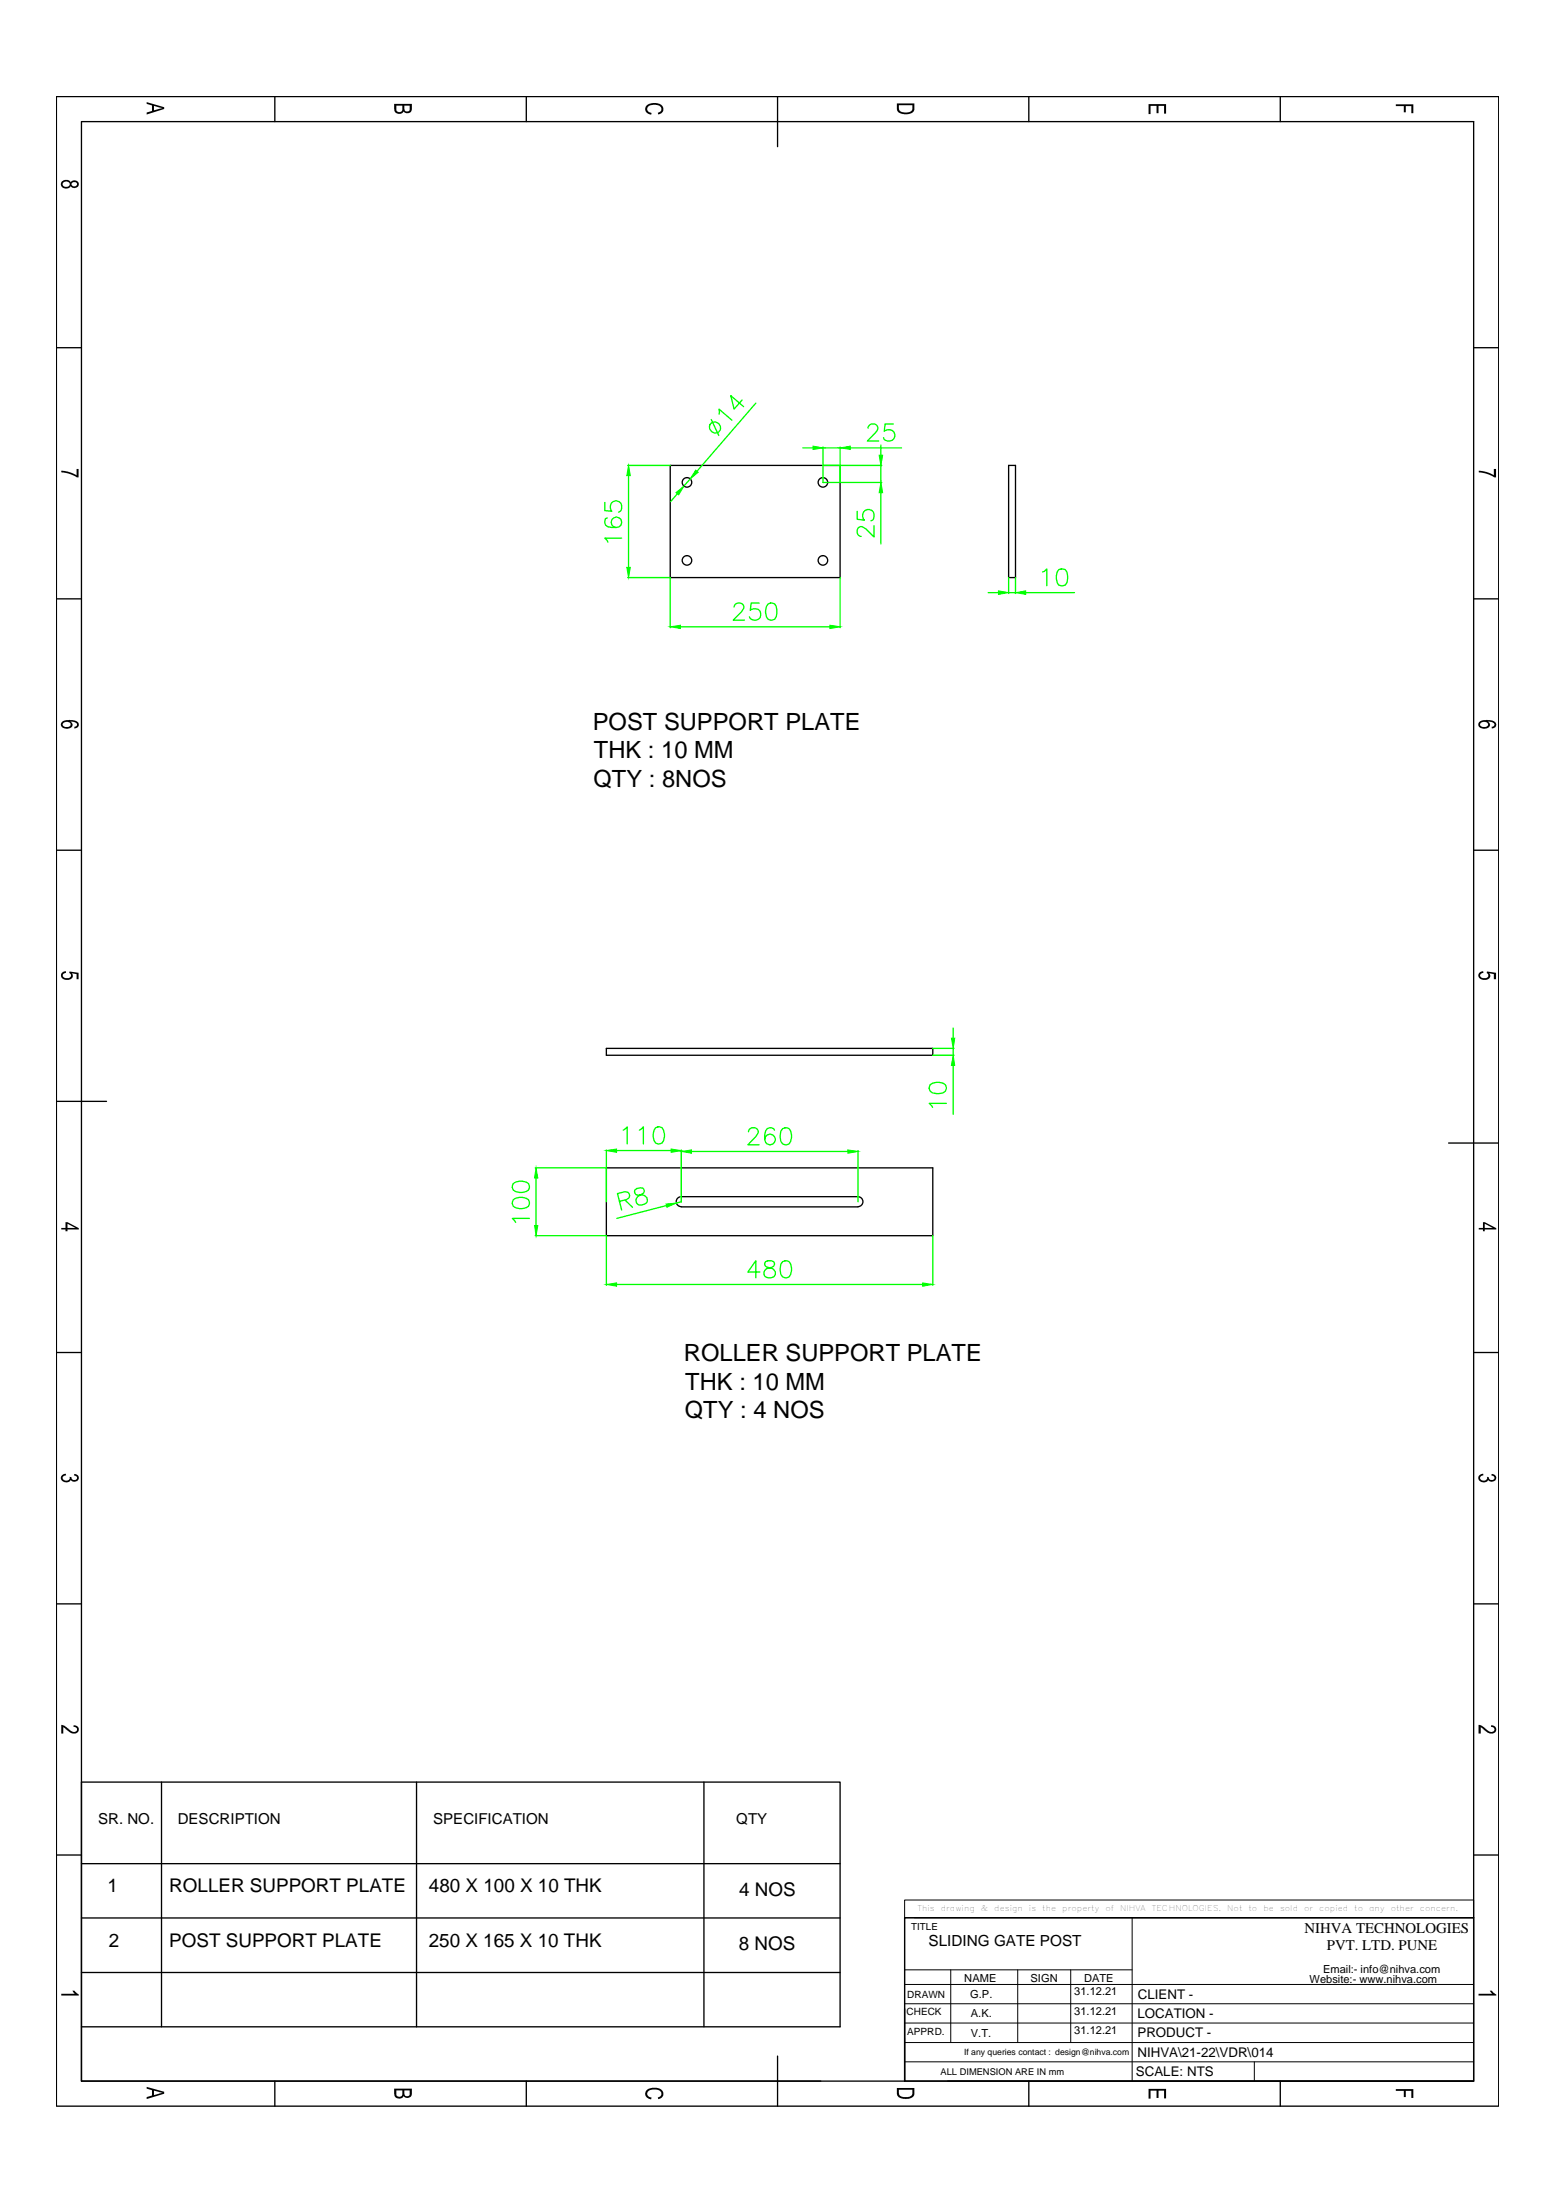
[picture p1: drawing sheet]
<svg xmlns="http://www.w3.org/2000/svg" width="297mm" height="420mm" viewBox="0 0 297 420" stroke-linecap="round" stroke-linejoin="round" font-family="sans-serif">
<!-- layer: 0 -->
<g fill="none" stroke="#000" stroke-width=".25">
<path d="M10.8 18.4h275.3v383.8h-275.3zM52.5 18.4v4.8M100.5 18.4v4.8M148.4 18.4v9.6M196.4 18.4v4.8M244.4 18.4v4.8M15.6 23.2h265.7v374.3h-265.7zM10.8 66.4h4.8M281.3 66.4h4.8M127.9 88.9h32.5v21.4h-32.5zM192.5 88.9h1.4v21.4h-1.4zM10.8 114.4h4.8"/>
<path d="M281.3 114.4h4.8M10.8 162.4h4.8M281.3 162.4h4.8M10.8 210.3h9.5M115.8 200.2h62.3v1.3h-62.3zM276.5 218.3h9.6M115.8 223h62.3v13h-62.3zM130 230.4a.95 .95 0 0 1-.9-.9 .95 .95 0 0 1 .9-1h33.8a.95 .95 0 0 1 .9 1 .95 .95 0 0 1-.9 .9M130.1 230.5h33.7M10.8 258.3h4.8M281.3 258.3h4.8M10.8 306.3h4.8"/>
<path d="M281.3 306.3h4.8M10.8 354.3h4.8M15.6 355.9h144.8M30.8 340.3v46.8M79.5 340.3v46.8M134.4 340.3v46.8M281.3 354.3h4.8M15.6 366.3h144.8M15.6 376.7h144.8M172.7 366.3h108.6v31.2h-108.6zM15.6 387.1h144.8v-46.8h-144.8v57.2h141.1M52.5 397.5v4.7"/>
<path d="M100.5 397.5v4.7M148.4 392.7v9.5M172.7 383.6v13.9M180.9 397.5h100.4M196.4 397.5v4.7M244.4 397.5v4.7"/>
<circle cx="131.1" cy="92.1" r=".91"/>
<circle cx="157.1" cy="92.1" r=".91"/>
<circle cx="131.1" cy="107" r=".91"/>
<circle cx="157.1" cy="107" r=".91"/>
</g>
<g fill="none" stroke="#0f0" stroke-width=".25">
<path d="M137.3 79.1v-1l2.4 2.1M141.7 76.4l-1.6 1.7-.6-2.5 2.5 2.1M144.3 77l-11.2 13M115.5 96v1.5l1.3 .1a1.15 1.15 0 0 1 0-1.7 1.15 1.15 0 0 1 1.7 .3 1.15 1.15 0 0 1-.4 1.6M115.9 98.9l-.3 .1a1.14 1.14 0 0 0 .4 1.6l.8 .1 1.4-.1a1 1 0 0 0 .2-1.6 1 1 0 0 0-1.6 .3 1 1 0 0 0 .8 1.4M119.8 88.9h8.1M120 90.8v17.6M129.3 94.3l-1.3 1.5M131.8 91.5l-1.2 1.3M135.8 80.1l1.4 3.1M135.8 80.8a1.08 1.08 0 0 1 1.7 .5 1.08 1.08 0 0 1-1.1 1.4 1.12 1.12 0 0 1-.9-.8 1.12 1.12 0 0 1 .3-1.1zM153.3 85.5h1.9"/>
<path d="M157.1 88.9h11.2M157.1 85.4v6.7h11.2M157.1 85.5h3.3M160.4 85.4v6.7M162.3 85.5h9.8M163.6 97.6v1.6l1.4 .1a1.15 1.15 0 0 1 0-1.7 1.15 1.15 0 0 1 1.7 .2 1.15 1.15 0 0 1-.4 1.7M165.7 81.8a.92 .92 0 0 1 .6-.8h.7a.84 .84 0 0 1 .4 1.2l-1.8 2h2.1M168.2 85v1.9M168.2 88.9v3.2M168.2 94.1v9.8M170.5 81h-1.5l-.2 1.4a1.17 1.17 0 0 1 1.7-.1 1.17 1.17 0 0 1 0 1.7 1.17 1.17 0 0 1-1.7-.1l-.1-.3M118.7 102.8h-3.2l.5 .7"/>
<path d="M119.8 110.3h8.1v9.6M129.9 119.7h28.5M140.1 115.9a.81 .81 0 0 1 .7-.7h.6a.78 .78 0 0 1 .4 1.2l-.3 .5-1.5 1.5h2.1M144.9 115.2h-1.5l-.2 1.4a1.14 1.14 0 0 1 1.8 0 1.14 1.14 0 0 1-.3 1.7 1.14 1.14 0 0 1-1.6-.5M146.6 115.3a1.04 1.04 0 0 1 1.6 .5 2.93 2.93 0 0 1-.3 2.5 1.04 1.04 0 0 1-1.6-.5 2.58 2.58 0 0 1 .3-2.5zM160.4 110.3v9.6M166.8 100.4v2.2l-1.5-1.6a.99 .99 0 0 0-1.4-.3 1.01 1.01 0 0 0 .3 1.7h.2M188.7 113.2h1.9M192.5 110.3v3.1M192.5 113.2h1.4M193.9 110.3v3.1M195.8 113.2h9.3"/>
<path d="M199 109.2l.4-.1 .4-.4v3.2M202.1 108.8a1.14 1.14 0 0 1 1.6 .4 2.87 2.87 0 0 1-.4 2.5 1.08 1.08 0 0 1-1.5-.4 2.65 2.65 0 0 1 .3-2.5zM182 196.3v2M115.8 219.6v9.9M117.7 219.7h10.4M119 215.8l.7-.6v3.3M122.1 215.8l.7-.6v3.3M125.2 215.4a1.01 1.01 0 0 1 1.5 .4 2.58 2.58 0 0 1-.3 2.5 1.01 1.01 0 0 1-1.5-.5 2.58 2.58 0 0 1 .3-2.4zM130.1 219.6v9.9l-1 .3M132 219.9h29.9M142.9 216.1a.81 .81 0 0 1 .6-.7h.6a.78 .78 0 0 1 .5 1.2l-1.8 2h2.1M147.8 215.8a.95 .95 0 0 0-1.4-.3 2.84 2.84 0 0 0-.3 2.7 1.02 1.02 0 0 0 1.7 0 1.02 1.02 0 0 0-.4-1.5 1.02 1.02 0 0 0-1.4 .8"/>
<path d="M149.4 215.5a1.01 1.01 0 0 1 1.5 .5 2.58 2.58 0 0 1-.3 2.5 1.05 1.05 0 0 1-1.5-.5 2.76 2.76 0 0 1 .3-2.5zM163.8 219.7v9.8M177.6 207.2a2.48 2.48 0 0 1 2.9 0 1.05 1.05 0 0 1-.5 1.5 2.76 2.76 0 0 1-2.4-.3l-.2-.5zM178.1 200.2h4M178.1 201.5h4M180.7 210.7h-3.3l.6 .8M182 200.2v1.3M182 203.5v9.3M98 229.1a2.48 2.48 0 0 1 2.9 0 1.01 1.01 0 0 1-.5 1.6 2.58 2.58 0 0 1-2.4-.3l-.2-.5zM98 226a2.48 2.48 0 0 1 2.9 0 1.01 1.01 0 0 1-.5 1.6 2.58 2.58 0 0 1-2.4-.3l-.2-.5zM101.1 232.7h-3.3l.6 .8M102.2 236h13.6v9.5"/>
<path d="M102.2 223h13.6M102.3 225v9M118.3 229.4l1.3-.3a.79 .79 0 0 0 .5-1.1l-.2-.3-.7-.1-1.3 .4 .8 3.1M119.3 229.2l1.4 1.4M121.2 227.3a.7 .7 0 0 0 .6 .9 1.29 1.29 0 0 1 1.8 1 1.12 1.12 0 0 1-1.1 1 1.12 1.12 0 0 1-1.1-.9 1.56 1.56 0 0 1 1.3-1.3 .64 .64 0 0 0 0-1.1l-1.1 .1zM127.2 230.2l-9.5 2.5M178.1 236v9.5M117.7 245.3h58.4M145 242.9h-2.2l1.5-2.1v3.2M146.1 240.9a.63 .63 0 0 0 .3 1.1l.7 .2a.93 .93 0 0 1 .9 .8 .93 .93 0 0 1-.8 1h-.6a.94 .94 0 0 1-.8-1 .94 .94 0 0 1 1-.8l.6-.2a.63 .63 0 0 0 .3-1.1l-.5-.1zM149.4 240.9a1.01 1.01 0 0 1 1.5 .5 2.58 2.58 0 0 1-.3 2.5 1.05 1.05 0 0 1-1.5-.5 2.76 2.76 0 0 1 .3-2.5z"/>
</g>
<g fill="#0f0" stroke="#0f0" stroke-width=".19">
<path d="M129 94.1l1.6-1.3-1 1.7z"/>
<path d="M132.8 89.8l.5 .4-1.5 1.3z"/>
<path d="M158.4 119.4l2 .3-2 .3z"/>
<path d="M127.9 119.7l2-.3v.6z"/>
<path d="M119.6 108.4h.7l-.3 1.9z"/>
<path d="M120 88.9l.3 1.9h-.7z"/>
<path d="M190.6 112.8l1.9 .4-1.9 .3z"/>
<path d="M193.9 113.2l1.9-.4v.7z"/>
<path d="M115.8 245.3l1.9-.3v.6z"/>
<path d="M176.1 245l2 .3-2 .3z"/>
<path d="M102 234h.7l-.4 2z"/>
<path d="M102.3 223l.4 2h-.7z"/>
<path d="M130.1 219.9l1.9-.3v.6z"/>
<path d="M161.9 219.6l1.9 .3-1.9 .3z"/>
<path d="M128.1 219.4l2 .3-2 .4z"/>
<path d="M115.8 219.7l1.9-.3v.7z"/>
<path d="M127.1 229.9l2-.1-1.8 .8z"/>
<path d="M181.6 198.3h.7l-.3 1.9z"/>
<path d="M182 201.5l.3 2h-.7z"/>
<path d="M155.2 85.2l1.9 .3-1.9 .3z"/>
<path d="M160.4 85.5l1.9-.3v.6z"/>
<path d="M167.8 86.9h.7l-.3 2z"/>
<path d="M168.2 92.1l.3 2h-.7z"/>
</g>
<g fill="none" stroke="#000" stroke-width=".19">
<path d="M172.7 362.9h108.6v3.4h-108.6zM172.7 379h108.6M172.7 366.3v31.2M172.7 376.2h43.4M174.6 366.3h106.7M181.5 376.2v13.9M194.3 376.2v13.9M204.4 376.2v13.9M216.1 366.3v31.2M172.7 390.1h108.6M172.7 386.4h108.6M172.7 382.7h108.6"/>
<path d="M172.7 393.8h108.6M239.5 393.8v3.7"/>
</g>
<g fill="#000">
<path d="M219.3 19.9h3.3v1.8h-.4v-1.5h-1v1.4h-.4v-1.4h-1.2v1.6h-.3zM266.5 19.9h3.3v1.7h-.4v-1.3h-1v1.1h-.4v-1.1h-1.5zM123.5 20.1l1.1-.4 1.4 .1 .5 .6 .1 .8-.3 .4-.6 .3-.1-.4 .4-.1 .3-.3v-.5l-.3-.3-.8-.3-1 .1-.5 .3-.2 .3 .3 .6 .6 .3-.1 .3-.3-.1-.5-.2-.3-.4v-.5zM11.7 89.9l1.4 .2 1.5 .7v-1.2h.4v1.6h-.3l-1.7-.8-1.3-.2zM282.3 89.9l1.4 .2 1.5 .7v-1.2h.4v1.6h-.3l-1.7-.8-1.3-.2zM11.7 185.9l.5-.4h.4v.3l-.3 .1a.53 .53 0 0 0-.2 .7 .53 .53 0 0 0 .7 .2l.5-.1a.47 .47 0 0 0 .3-.5 .47 .47 0 0 0-.4-.4l.1-.3 1.7 .3v1.2h-.4v-1l-.9-.1 .2 .3v.4l-.2 .3-.6 .2h-.9l-.5-.6zM282.3 185.9l.3-.3 .5-.1 .1 .3-.4 .2a.54 .54 0 0 0-.1 .7 .54 .54 0 0 0 .7 .1l.6-.2a.43 .43 0 0 0-.1-.7l-.1-.1 .1-.3 1.7 .3v1.2h-.4v-1l-.9-.1 .2 .3v.3l-.3 .4-.5 .2h-.9l-.5-.5-.1-.5zM11.7 281.8l.5-.3h.3l.1 .3-.4 .1a.54 .54 0 0 0 0 .8 .54 .54 0 0 0 .7 0h.2a.43 .43 0 0 0 .2-.6h.3v.1a.51 .51 0 0 0 .7 .5 .51 .51 0 0 0 .3-.8l-.5-.1 .1-.3 .5 .1 .3 .3v.5l-.3 .5-.7 .1-.5-.4-.3 .4-.7 .1-.5-.2-.3-.3-.1-.5zM282.4 281.8l.7-.3v.3a.5 .5 0 0 0-.6 .6 .5 .5 0 0 0 .7 .4l.4-.1 .3-.2v-.4h.3v.2a.5 .5 0 0 0 .7 .4 .5 .5 0 0 0 .3-.7l-.5-.2v-.3l.5 .1 .4 .4v.5l-.3 .4-.7 .1-.5-.4-.4 .4-.6 .1-.4-.1-.4-.4-.1-.5zM11.7 329.4l.6 .2 1.3 1 .4 .2 .4-.1a.49 .49 0 0 0 .3-.7 .49 .49 0 0 0-.7-.2l.1-.3 .8 .3 .1 .3v.4l-.2 .4-.4 .2-.7-.1-1.6-1.2v1.3h-.4zM282.3 329.4l.5 .2 1.2 .9 .6 .3 .5-.1 .2-.3-.2-.5-.5-.1 .1-.3 .5 .1 .4 .4v.6l-.5 .4-.7 .1-.5-.3-1.2-1v1.3h-.4zM11.7 380.8h2.6l-.5-.6h.4l.8 .7v.2h-3.3z"/>
<path d="M219.3 398.9h3.3v1.9h-.4v-1.5h-1v1.4h-.4v-1.4h-1.2v1.5h-.3zM266.5 399h3.3v1.7h-.4v-1.4h-1v1.2h-.4v-1.2h-1.5zM282.3 380.8h2.6l-.5-.6h.4l.3 .4 .5 .3v.2h-3.3zM123.4 399.2l.4-.3 .7-.2 1.2 .1 .8 .5 .1 .9-.3 .5-.6 .2-.1-.3 .4-.2 .3-.3-.2-.7-.8-.3h-1.2l-.4 .3-.2 .4 .1 .3 .2 .3 .6 .2-.1 .3h-.2l-.6-.3-.3-.4v-.5z"/>
<path d="M28 19.5l3.3 1v.3l-3.3 1.1v-.4l1-.3v-1.1l-1-.3zM29.4 20.2v.9l1.6-.5z"/>
<path d="M75.2 19.8h3.4v1.1l-.1 .5-.5 .2-.8-.1a.22 .22 0 0 0-.2-.2 .22 .22 0 0 0-.2 .3l-.3 .1h-.5l-.6-.3-.2-.5zM77.2 20.2v.6a.51 .51 0 0 0 .5 .5 .51 .51 0 0 0 .5-.6v-.5zM75.7 20.2v.7a.58 .58 0 0 0 .6 .5 .58 .58 0 0 0 .5-.6v-.6z"/>
<path d="M171.2 19.8h3.4l-.1 1.3-.3 .4-.5 .2-1.1 .1-.7-.1-.6-.5zM171.6 20.1v.9l.5 .4 1.1 .1 .7-.2 .2-.3 .1-.9z"/>
<path d="M11.7 34.8l.7-.4h.8l.3 .4 .3-.3 .6-.1 .5 .3 .1 .7-.3 .4-.3 .1-.6-.1-.3-.3-.4 .4-.7 .1-.7-.4-.1-.3zM13.8 34.9a.45 .45 0 0 0 .4 .7 .45 .45 0 0 0 .4-.7l-.2-.1zM12.1 34.8l-.1 .2a.64 .64 0 0 0 .4 .7 .64 .64 0 0 0 .8-.3h.1a.67 .67 0 0 0-.4-.7 .67 .67 0 0 0-.8 .1z"/>
<path d="M11.8 137.9l.8-.4 1.7 .1 .4 .2 .3 .4-.1 .7-.7 .2v-.3h.2a.44 .44 0 0 0 .3-.6 .44 .44 0 0 0-.5-.3l-.8-.1 .4 .3 .1 .4-.3 .5-.6 .2-.8-.1-.4-.3-.2-.3zM12.1 138a.58 .58 0 0 0 .1 .8 .58 .58 0 0 0 .7 0h.3a.52 .52 0 0 0 .2-.7 .52 .52 0 0 0-.7-.2z"/>
<path d="M282.4 137.9l.8-.4 1.7 .1 .6 .4 .1 .5-.2 .4-.4 .2h-.2l-.1-.3a.45 .45 0 0 0 .6-.4 .45 .45 0 0 0-.6-.5l-.7-.1 .4 .3v.5l-.2 .4-.7 .2-.6-.1-.6-.3-.1-.6zM282.7 138l-.1 .2a.6 .6 0 0 0 .2 .6 .6 .6 0 0 0 .7 0l.5-.2-.1-.6-.3-.1z"/>
<path d="M12.5 233.4h.4l2.1 1.2v.2h-2.1v.3h-.4v-.3h-.8v-.3h.8zM12.9 233.7v.8h1.5z"/>
<path d="M283.1 233.4h.3l2.2 1.2v.2h-2.2v.3h-.3v-.3h-.8v-.3h.8zM283.4 233.7v.8h1.6z"/>
<path d="M28 398.6l3.3 .9v.4l-3.3 1v-.4l1-.3v-1l-1-.3zM29.4 399.3v.8l1.6-.4z"/>
<path d="M75.2 398.9h3.4l-.1 1.4-.6 .4-.5-.1-.3-.3-.5 .5-.9-.1-.4-.5zM77.2 399.2v.9l.2 .2h.3a.47 .47 0 0 0 .5-.6v-.5zM75.7 399.2v.6a.58 .58 0 0 0 .6 .7 .58 .58 0 0 0 .5-.7v-.6z"/>
<path d="M171.2 398.8h3.4l-.1 1.4-.4 .4-.6 .2h-1.1l-.6-.1-.5-.6zM171.6 399.1v.9l.5 .4 1.3 .1 .5-.2 .2-.3 .1-.9z"/>
</g>
<g font-size="4.5">
<text x="113.2" y="139.4">POST SUPPORT PLATE</text>
<text x="113.4" y="144.8">THK : 10 MM</text>
<text x="113.3" y="150.3">QTY : 8NOS</text>
<text x="130.6" y="260">ROLLER SUPPORT PLATE</text>
<text x="130.8" y="265.4">THK : 10 MM</text>
<text x="130.7" y="270.9">QTY : 4 NOS</text>
</g>
<g font-size="3.6">
<text x="20.5" y="361.4">1</text>
<text x="32.3" y="361.4">ROLLER SUPPORT PLATE</text>
<text x="81.9" y="361.4">480 X 100 X 10 THK</text>
<text x="141.1" y="362">4 NOS</text>
<text x="20.8" y="371.8">2</text>
<text x="32.3" y="371.8">POST SUPPORT PLATE</text>
<text x="81.8" y="371.8">250 X 165 X 10 THK</text>
<text x="141" y="372.4">8 NOS</text>
</g>
<g font-size="2.9">
<text x="18.7" y="348.4">SR. NO.</text>
<text x="33.9" y="348.4">DESCRIPTION</text>
<text x="82.7" y="348.4">SPECIFICATION</text>
<text x="140.6" y="348.4">QTY</text>
<text x="177.3" y="371.7">SLIDING GATE POST</text>
</g>
<g font-size="2.8">
<text x="249" y="369.2">NIHVA TECHNOLOGIES</text>
<text x="253.3" y="372.5">PVT. LTD. PUNE</text>
</g>
<g font-size="2.5">
<text x="217.2" y="381.7">CLIENT -</text>
<text x="217.1" y="389.1">PRODUCT -</text>
<text x="217.1" y="385.4">LOCATION -</text>
<text x="217.1" y="392.8">NIHVA\21-22\VDR\014</text>
<text x="216.8" y="396.5">SCALE: NTS</text>
</g>
<g font-size="2.1">
<text x="252.6" y="376.8">Email:- info@nihva.com</text>
<text x="184.1" y="378.4">NAME</text>
<text x="185.2" y="381.6">G.P.</text>
<text x="196.7" y="378.4">SIGN</text>
<text x="205.1" y="381.1">31.12.21</text>
<text x="206.9" y="378.4">DATE</text>
<text x="250" y="378.7">Website:- www.nihva.com</text>
<text x="185.3" y="385.3">A.K.</text>
<text x="185.3" y="389">V.T.</text>
<text x="205.1" y="384.8">31.12.21</text>
<text x="205.1" y="388.5">31.12.21</text>
</g>
<g font-size="1.9">
<text x="174" y="368.6">TITLE</text>
<text x="173.2" y="381.6">DRAWN</text>
<text x="173.1" y="384.9">CHECK</text>
<text x="173.2" y="388.6">APPRD.</text>
</g>
<text font-size="1.8" x="179.5" y="396.2">ALL DIMENSION ARE IN mm</text>
<text font-size="1.7" x="184" y="392.5">If any queries contact : design@nihva.com</text>
<g font-size="1.5">
<text x="175.1" y="364.9">This</text>
<text x="179.6" y="364.9">drawing</text>
<text x="187.3" y="364.9">&amp;</text>
<text x="189.8" y="364.9">design</text>
<text x="196.4" y="364.9">is</text>
<text x="199" y="364.9">the</text>
<text x="202.8" y="364.9">property</text>
<text x="211" y="364.9">of</text>
<text x="213.9" y="364.9">NIHVA</text>
<text x="219.9" y="364.9">TECHNOLOGIES.</text>
<text x="234.3" y="364.9">Not</text>
<text x="238.3" y="364.9">to</text>
<text x="241.2" y="364.9">be</text>
<text x="244.4" y="364.9">sold</text>
<text x="249" y="364.9">or</text>
<text x="251.9" y="364.9">copied</text>
<text x="258.5" y="364.9">to</text>
<text x="261.4" y="364.9">any</text>
<text x="265.5" y="364.9">other</text>
<text x="271.1" y="364.9">concern.</text>
</g>
</svg>
